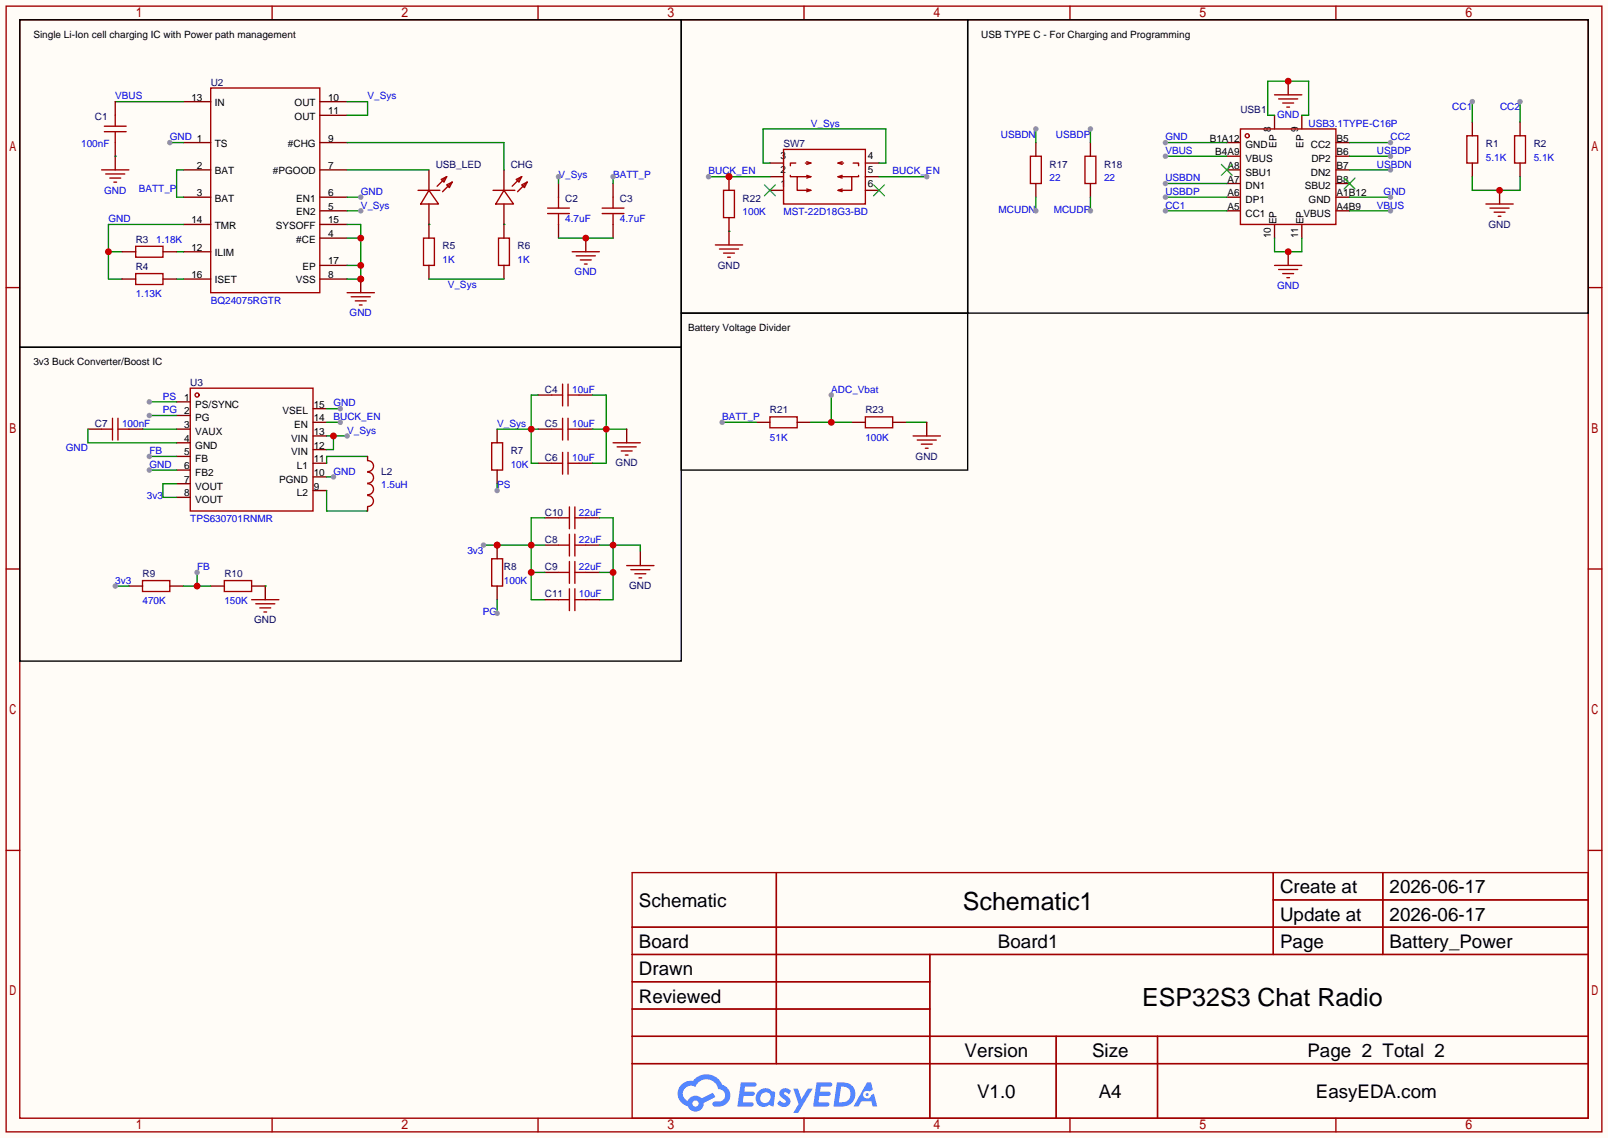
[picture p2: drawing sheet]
<svg xmlns="http://www.w3.org/2000/svg" width="299mm" height="212mm" viewBox="0 0 299 212" stroke-linecap="round" stroke-linejoin="round" font-family="sans-serif">
<path d="M0 0h299.5v211.8h-299.5z" fill="#fffcf7"/>
<g fill="none" stroke="#a10000" stroke-width=".25">
<path d="M1.1 1.1h297.2v209.6h-297.2zM3.7 3.7h292.1v204.5h-292.1zM50.7 1.1v2.6M100.2 1.1v2.6M149.7 1.1v2.6M199.3 1.1v2.6M248.8 1.1v2.6M1.1 53.5h2.6M295.8 53.5h2.5M1.1 105.9h2.6M295.8 105.9h2.5M1.1 158.3h2.6"/>
<path d="M295.8 158.3h2.5M117.7 162.4h178.1v45.8h-178.1zM117.7 172.6h178.1M117.7 177.7h178.1M144.6 162.4v35.6M173.2 177.7v30.5M237.1 162.4v15.3M237.1 167.5h58.7M257.5 162.4v15.3M117.7 182.8h55.5M117.7 192.9h178.1M117.7 187.8h55.5"/>
<path d="M117.7 198h178.1M196.7 192.9v15.3M215.6 192.9v15.3M50.7 208.2v2.5M100.2 208.2v2.5M149.7 208.2v2.5M199.3 208.2v2.5M248.8 208.2v2.5"/>
</g>
<g fill="#5487ff">
<path d="M145.5 202.8a1.3 1.3 0 0 1 1.8 .3l-.4 .6a.54 .54 0 0 0-.9-.2l.1 .2a1.58 1.58 0 0 1 1.1 1.6 1.43 1.43 0 0 1-2.5 .1l.5-.6a.64 .64 0 0 0 .5 .5 .64 .64 0 0 0 .7-.3l-.2-.2a1.6 1.6 0 0 1-1-1.6z"/>
<path d="M147.7 202.7h.9l.7 1.9 1.1-1.9h.9l-2.7 4.5h-.9l1-1.7z"/>
<path d="M138 201.5h1.6a1.31 1.31 0 0 1 1.2 .2 .4 .4 0 0 1-.3 .6h-1.8l-.1 .9h1.6a.4 .4 0 0 1 .4 .4 .4 .4 0 0 1-.4 .4h-1.7l-.2 1.2h.8a1.23 1.23 0 0 1 1.2 .2 .39 .39 0 0 1-.3 .6h-2.7z"/>
<path d="M152.1 201.5h1.6a1.32 1.32 0 0 1 1.3 .2 .39 .39 0 0 1-.4 .6h-1.7l-.2 .9h1.7a.4 .4 0 0 1 .3 .4 .4 .4 0 0 1-.4 .4h-1.7l-.2 1.2h.8a1.23 1.23 0 0 1 1.2 .2 .39 .39 0 0 1-.3 .6h-2.7z"/>
<path d="M161.5 201.5h.7l.4 1.3-.7 .4a.75 .75 0 0 0-1.1 .3 .75 .75 0 0 0 .5 1 .75 .75 0 0 0 .9-.6l.6-.3 .6 2.4h-.9l-.2-1h-1.9l-.5 1h-.9z"/>
<path d="M155.9 201.5l-.7 4.5h1.5a2.27 2.27 0 0 0 2.6-2.3 2.27 2.27 0 0 0-2.7-2.2zM156.6 202.3a1.5 1.5 0 0 1 1.8 1.5 1.5 1.5 0 0 1-1.9 1.4h-.3z"/>
<path d="M141.3 203.1a1.62 1.62 0 0 0-.4 2.1 1.62 1.62 0 0 0 2 .7l.4-.3 .3 .3 .5 .1 .3-2.5-.2-.3h-.4a1.58 1.58 0 0 0-2.5-.1zM141.9 203.6a.99 .99 0 0 1 1.6 .3 .99 .99 0 0 1-.9 1.4 .94 .94 0 0 1-1-.5 .94 .94 0 0 1 .3-1.2z"/>
<path d="M126.9 201.9a2.37 2.37 0 0 0 1.2 4 1.54 1.54 0 0 0 1.7 1 1.54 1.54 0 0 0 1.3-1.6l2.1-1.1-.5-.8-2 1.1a1.57 1.57 0 0 0-2.6 .4 1.5 1.5 0 0 1-.8-2.1 1.5 1.5 0 0 1 2.2-.5 2.23 2.23 0 0 1 2.3-1.4 2.23 2.23 0 0 1 2 1.8 1.16 1.16 0 0 1 1.2 1.1 1.16 1.16 0 0 1-1 1.3h-.7a.47 .47 0 0 0-.6 .3 .47 .47 0 0 0 .4 .6 2.19 2.19 0 0 0 2.4-.8 2.19 2.19 0 0 0 .1-2.5l-1.1-.8a3.2 3.2 0 0 0-5.4-.7l-1.2 .1zM129 205.4a.58 .58 0 0 1 1.1 0 .58 .58 0 0 1-1.1 0z"/>
<circle cx="161.5" cy="203.8" r=".28"/>
</g>
<g fill="none" stroke="#a10000" stroke-width=".25">
<path d="M39.2 16.4h20.4v38.1h-20.4zM231 24h17.8v17.8h-17.8zM35.4 72.3h22.9v22.8h-22.9z"/>
<circle cx="232.3" cy="25.3" r=".38"/>
<circle cx="36.7" cy="73.5" r=".38"/>
</g>
<g fill="none" stroke="#870000" stroke-width=".25">
<path d="M34.2 18.9h5M59.6 18.9h5M34.2 26.5h5M34.2 31.6h5M34.2 36.7h5M59.6 26.5h5M59.6 31.6h5M59.6 36.7h5M59.6 39.2h5M59.6 21.5h5M228.5 26.5h2.5M228.5 31.6h2.5"/>
<path d="M228.5 36.7h2.5M228.5 39.2h2.5M228.5 29.1h2.5M228.5 34.2h2.5M237.4 21.5v2.5M242.4 21.5v2.5M248.8 26.5h2.5M248.8 31.6h2.5M248.8 36.7h2.5M248.8 39.2h2.5M248.8 29.1h2.5M248.8 34.2h2.5"/>
<path d="M34.2 51.9h5M34.2 46.9h5M34.2 41.8h5M59.6 44.3h5M59.6 51.9h5M59.6 41.8h5M59.6 49.4h5M237.4 41.8v2.5M242.4 41.8v2.5M32.9 74.8h2.5M32.9 77.3h2.5M32.9 79.9h2.5"/>
<path d="M58.3 78.6h2.5M58.3 76.1h2.5M32.9 82.4h2.5M32.9 85h2.5M32.9 87.5h2.5M32.9 90h2.5M32.9 92.6h2.5M58.3 91.3h2.5M58.3 88.8h2.5M58.3 86.2h2.5M58.3 83.7h2.5M58.3 81.2h2.5"/>
</g>
<path d="M227.5 30.6l2 2M229.5 30.6l-2 2M250.3 33.1l2 2.1M252.3 33.1l-2 2.1" fill="none" stroke="#3c3" stroke-width=".25"/>
<path d="M251.3 29.1h7.7" fill="none" stroke="#008700" stroke-width=".25"/>
<circle cx="259" cy="29.1" r=".51" fill="#999"/>
<path d="M251.3 31.6h7.7" fill="none" stroke="#008700" stroke-width=".25"/>
<circle cx="259" cy="31.6" r=".51" fill="#999"/>
<path d="M251.3 39.2h7.7" fill="none" stroke="#008700" stroke-width=".25"/>
<circle cx="259" cy="39.2" r=".51" fill="#999"/>
<path d="M217 29.1h11.5" fill="none" stroke="#008700" stroke-width=".25"/>
<circle cx="217" cy="29.1" r=".51" fill="#999"/>
<path d="M217 34.2h11.5" fill="none" stroke="#008700" stroke-width=".25"/>
<circle cx="217" cy="34.2" r=".51" fill="#999"/>
<path d="M217 36.7h11.5" fill="none" stroke="#008700" stroke-width=".25"/>
<circle cx="217" cy="36.7" r=".51" fill="#999"/>
<path d="M251.3 26.5h7.7" fill="none" stroke="#008700" stroke-width=".25"/>
<circle cx="259" cy="26.5" r=".51" fill="#999"/>
<path d="M217 39.2h11.5" fill="none" stroke="#008700" stroke-width=".25"/>
<circle cx="217" cy="39.2" r=".51" fill="#999"/>
<path d="M237.4 44.3v2.6h5v-2.6" fill="none" stroke="#008700" stroke-width=".25"/>
<path d="M239.9 46.9v2.5" fill="none" stroke="#870000" stroke-width=".25"/>
<circle cx="239.9" cy="46.9" r=".63" fill="#c00"/>
<path d="M237.4 49.4h5M238.1 50.2h3.6M238.9 50.9h2M239.6 51.7h.6" fill="none" stroke="#a10000" stroke-width=".25"/>
<path d="M251.3 36.7h7.7" fill="none" stroke="#008700" stroke-width=".25"/>
<circle cx="259" cy="36.7" r=".51" fill="#999"/>
<path d="M237.4 21.5h-1.3v-6.4h7.6v6.4h-1.3" fill="none" stroke="#008700" stroke-width=".25"/>
<path d="M239.9 15.1v2.6" fill="none" stroke="#870000" stroke-width=".25"/>
<circle cx="239.9" cy="15.1" r=".63" fill="#c00"/>
<path d="M237.4 17.7h5M238.1 18.4h3.6M238.9 19.2h2M239.6 19.9h.6M273.2 25.3h2v5.1h-2zM282.1 25.3h2v5.1h-2z" fill="none" stroke="#a10000" stroke-width=".25"/>
<path d="M274.2 22.7v2.6M274.2 30.4v2.5M279.3 35.4v2.6M283.1 22.7v2.6M283.1 30.4v2.5" fill="none" stroke="#870000" stroke-width=".25"/>
<path d="M274.2 32.9v2.5h8.9v-2.5" fill="none" stroke="#008700" stroke-width=".25"/>
<circle cx="279.3" cy="35.4" r=".63" fill="#c00"/>
<path d="M276.7 38h5.1M277.5 38.7h3.6M278.3 39.5h2M279 40.3h.5" fill="none" stroke="#a10000" stroke-width=".25"/>
<path d="M274.2 18.9v3.8" fill="none" stroke="#008700" stroke-width=".25"/>
<circle cx="274.2" cy="18.9" r=".51" fill="#999"/>
<path d="M283.1 18.9v3.8" fill="none" stroke="#008700" stroke-width=".25"/>
<circle cx="283.1" cy="18.9" r=".51" fill="#999"/>
<path d="M217 26.5h11.5" fill="none" stroke="#008700" stroke-width=".25"/>
<circle cx="217" cy="26.5" r=".51" fill="#999"/>
<path d="M21.5 18.9h12.7M21.5 29.1h.1M64.6 44.3h2.6M64.6 41.8h2.6v10.1h-2.6M64.6 49.4h2.6" fill="none" stroke="#008700" stroke-width=".25"/>
<path d="M21.5 18.9v2.6M21.5 26.5v5.1" fill="none" stroke="#870000" stroke-width=".25"/>
<path d="M18.9 31.6h5.1M19.4 23.5h4.1M19.4 24.5h4.1M19.7 32.4h3.5M20.4 33.1h2.1M21.2 33.9h.5M21.5 21.5v2M21.5 24.5v2" fill="none" stroke="#a10000" stroke-width=".25"/>
<g fill="#c00">
<circle cx="67.2" cy="44.3" r=".63"/>
<circle cx="67.2" cy="49.4" r=".63"/>
<circle cx="67.2" cy="51.9" r=".63"/>
</g>
<path d="M64.6 36.7h2.6" fill="none" stroke="#008700" stroke-width=".25"/>
<circle cx="67.2" cy="36.7" r=".51" fill="#999"/>
<path d="M20.2 46.9h2.5M34.2 41.8h-14v10.1h2.5" fill="none" stroke="#008700" stroke-width=".25"/>
<circle cx="20.2" cy="46.9" r=".63" fill="#c00"/>
<path d="M31.6 26.5h2.6M34.2 31.6h-1.3v5.1h1.3M32.9 46.9h1.3M32.9 51.9h1.3" fill="none" stroke="#008700" stroke-width=".25"/>
<path d="M25.3 45.8h5.1v2.1h-5.1zM25.3 50.9h5.1v2.1h-5.1z" fill="none" stroke="#a10000" stroke-width=".25"/>
<path d="M22.7 46.9h2.6M22.7 51.9h2.6M30.4 46.9h2.5M30.4 51.9h2.5" fill="none" stroke="#870000" stroke-width=".25"/>
<circle cx="31.6" cy="26.5" r=".51" fill="#999"/>
<path d="M64.6 18.9h3.9v2.6h-3.9M104 32.9v1.3" fill="none" stroke="#008700" stroke-width=".25"/>
<path d="M104 34.2v2.5M114.2 34.2v2.5M104 41.8v2.5M114.2 41.8v2.5" fill="none" stroke="#870000" stroke-width=".25"/>
<path d="M102 38.7h4M102 39.8h4M104 36.7v2M104 39.8v2M112.1 38.7h4.1M112.1 39.8h4.1M114.2 36.7v2M114.2 39.8v2" fill="none" stroke="#a10000" stroke-width=".25"/>
<circle cx="104" cy="32.9" r=".51" fill="#999"/>
<path d="M114.2 32.9v1.3" fill="none" stroke="#008700" stroke-width=".25"/>
<circle cx="114.2" cy="32.9" r=".51" fill="#999"/>
<path d="M104 44.3h10.2" fill="none" stroke="#008700" stroke-width=".25"/>
<path d="M109.1 44.3v2.6" fill="none" stroke="#870000" stroke-width=".25"/>
<circle cx="109.1" cy="44.3" r=".63" fill="#c00"/>
<path d="M106.6 46.9h5M107.3 47.6h3.6M108.1 48.4h2M108.8 49.1h.5" fill="none" stroke="#a10000" stroke-width=".25"/>
<path d="M67.2 51.9v2.6" fill="none" stroke="#870000" stroke-width=".25"/>
<circle cx="67.2" cy="51.9" r=".63" fill="#c00"/>
<path d="M64.6 54.5h5.1M65.4 55.2h3.6M66.2 56h2M66.9 56.8h.5" fill="none" stroke="#a10000" stroke-width=".25"/>
<path d="M64.6 39.2h2.6" fill="none" stroke="#008700" stroke-width=".25"/>
<circle cx="67.2" cy="39.2" r=".51" fill="#999"/>
<g fill="none" stroke="#a10000" stroke-width=".25">
<path d="M77.9 35.4h4M79.9 35.4l1.8 2.6h-3.3zM82.2 33.4l1-.5-.5 1zM83.2 34.4l1-.5-.5 1zM83.2 32.9l-1.8 1.8M84.2 33.9l-1.8 1.8M91.8 35.4h4.1M93.9 35.4l1.7 2.6h-3.3zM96.1 33.4l1.1-.5-.6 1zM97.2 34.4l1-.5-.5 1zM97.2 32.9l-1.8 1.8M98.2 33.9l-1.8 1.8"/>
<path d="M78.9 44.3h2v5.1h-2zM92.8 44.3h2.1v5.1h-2.1z"/>
</g>
<path d="M79.9 31.6v3.8M79.9 38v6.3M93.9 31.6v3.8M93.9 38v6.3M79.9 49.4v2.5M93.9 49.4v2.5" fill="none" stroke="#870000" stroke-width=".25"/>
<path d="M64.6 31.6h15.3M64.6 26.5h29.3v5.1M79.9 41.8h.1M79.9 51.9h14M93.9 41.8h.1M60.8 91.3v3.8h7.7M60.8 88.8h1.3M68.5 85h-7.7v1.2" fill="none" stroke="#008700" stroke-width=".25"/>
<path d="M3.7 3.7h123.2v60.9h-123.2zM180.2 3.7h115.6v54.6h-115.6z" fill="none" stroke="#000" stroke-width=".25"/>
<circle cx="62.1" cy="88.8" r=".51" fill="#999"/>
<path d="M60.8 81.2h3.8M62.1 81.2v2.5h-1.3" fill="none" stroke="#008700" stroke-width=".25"/>
<circle cx="62.1" cy="81.2" r=".63" fill="#c00"/>
<circle cx="64.6" cy="81.2" r=".51" fill="#999"/>
<path d="M91.6 82.4h2v5.1h-2z" fill="none" stroke="#a10000" stroke-width=".25"/>
<path d="M92.6 79.9v2.5M92.6 87.5v2.5" fill="none" stroke="#870000" stroke-width=".25"/>
<path d="M60.8 76.1h2.6" fill="none" stroke="#008700" stroke-width=".25"/>
<circle cx="63.4" cy="76.1" r=".51" fill="#999"/>
<path d="M92.6 79.9h7.6M100.2 73.5h-1.3v12.7h1.3M32.9 90h-2.5v2.6h2.5" fill="none" stroke="#008700" stroke-width=".25"/>
<path d="M100.2 73.5h2.5M100.2 79.9h2.5M107.8 73.5h2.6M107.8 79.9h2.6M100.2 86.2h2.5M107.8 86.2h2.6" fill="none" stroke="#870000" stroke-width=".25"/>
<path d="M102.7 73.5h2.1M102.7 79.9h2.1M104.8 71.5v4.1M104.8 77.9v4M105.8 71.5v4.1M105.8 77.9v4M105.8 73.5h2M105.8 79.9h2M102.7 86.2h2.1M104.8 84.2v4.1M105.8 84.2v4.1M105.8 86.2h2" fill="none" stroke="#a10000" stroke-width=".25"/>
<circle cx="98.9" cy="79.9" r=".63" fill="#c00"/>
<path d="M110.4 73.5h2.5v12.7h-2.5M110.4 79.9h6.3" fill="none" stroke="#008700" stroke-width=".25"/>
<circle cx="112.9" cy="79.9" r=".63" fill="#c00"/>
<path d="M116.7 79.9v2.5" fill="none" stroke="#870000" stroke-width=".25"/>
<path d="M114.2 82.4h5.1M114.9 83.2h3.6M115.7 83.9h2M116.5 84.7h.5" fill="none" stroke="#a10000" stroke-width=".25"/>
<path d="M27.8 74.8h5.1" fill="none" stroke="#008700" stroke-width=".25"/>
<circle cx="27.8" cy="74.8" r=".51" fill="#999"/>
<path d="M92.6 90v1.3" fill="none" stroke="#008700" stroke-width=".25"/>
<circle cx="92.6" cy="91.3" r=".51" fill="#999"/>
<path d="M60.8 78.6h2.6" fill="none" stroke="#008700" stroke-width=".25"/>
<circle cx="63.4" cy="78.6" r=".51" fill="#999"/>
<path d="M16.4 79.9v2.5h16.5M26.5 79.9h6.4M27.8 77.3h5.1" fill="none" stroke="#008700" stroke-width=".25"/>
<path d="M16.4 79.9h2.5M24 79.9h2.5" fill="none" stroke="#870000" stroke-width=".25"/>
<path d="M18.9 79.9h2.1M21 77.9v4M22 77.9v4M22 79.9h2" fill="none" stroke="#a10000" stroke-width=".25"/>
<circle cx="27.8" cy="77.3" r=".51" fill="#999"/>
<path d="M101.5 96.4h2.5M109.1 96.4h2.5M101.5 101.5h2.5M101.5 106.6h2.5M109.1 101.5h2.5M109.1 106.6h2.5" fill="none" stroke="#870000" stroke-width=".25"/>
<path d="M104 96.4h2M106 94.4v4M106 99.4v4.1M107.1 94.4v4M107.1 99.4v4.1M107.1 96.4h2M104 101.5h2M104 106.6h2M106 104.5v4.1M107.1 101.5h2M107.1 104.5v4.1M107.1 106.6h2" fill="none" stroke="#a10000" stroke-width=".25"/>
<path d="M101.5 96.4h-2.6v15.2h2.6M90 101.5h11.5M98.9 106.6h2.6" fill="none" stroke="#008700" stroke-width=".25"/>
<g fill="#c00">
<circle cx="98.9" cy="101.5" r=".63"/>
<circle cx="98.9" cy="106.6" r=".63"/>
<circle cx="92.6" cy="101.5" r=".63"/>
</g>
<circle cx="90" cy="101.5" r=".51" fill="#999"/>
<path d="M111.6 96.4h2.6v15.2h-2.6M111.6 101.5h7.7v1.2M111.6 106.6h2.6" fill="none" stroke="#008700" stroke-width=".25"/>
<g fill="#c00">
<circle cx="114.2" cy="101.5" r=".63"/>
<circle cx="114.2" cy="106.6" r=".63"/>
</g>
<path d="M101.5 111.6h2.5M109.1 111.6h2.5M119.3 102.7v2.6" fill="none" stroke="#870000" stroke-width=".25"/>
<path d="M104 111.6h2M106 109.6v4.1M107.1 109.6v4.1M107.1 111.6h2M116.7 105.3h5.1M117.5 106h3.5M118.2 106.8h2.1M119 107.6h.5" fill="none" stroke="#a10000" stroke-width=".25"/>
<path d="M27.8 87.5h5.1" fill="none" stroke="#008700" stroke-width=".25"/>
<circle cx="27.8" cy="87.5" r=".51" fill="#999"/>
<path d="M27.8 85h5.1" fill="none" stroke="#008700" stroke-width=".25"/>
<circle cx="27.8" cy="85" r=".51" fill="#999"/>
<path d="M91.6 104h2v5.1h-2z" fill="none" stroke="#a10000" stroke-width=".25"/>
<path d="M92.6 101.5v2.5" fill="none" stroke="#870000" stroke-width=".25"/>
<circle cx="92.6" cy="101.5" r=".63" fill="#c00"/>
<path d="M92.6 109.1v2.5" fill="none" stroke="#870000" stroke-width=".25"/>
<path d="M92.6 111.6v2.6" fill="none" stroke="#008700" stroke-width=".25"/>
<circle cx="92.6" cy="114.2" r=".51" fill="#999"/>
<path d="M26.5 108.1h5.1v2h-5.1zM41.8 108.1h5.1v2h-5.1z" fill="none" stroke="#a10000" stroke-width=".25"/>
<path d="M24 109.1h2.5M31.6 109.1h2.6M39.2 109.1h2.6M46.9 109.1h2.5" fill="none" stroke="#870000" stroke-width=".25"/>
<path d="M34.2 109.1h5M36.7 106.6v2.5" fill="none" stroke="#008700" stroke-width=".25"/>
<circle cx="36.7" cy="109.1" r=".63" fill="#c00"/>
<circle cx="36.7" cy="106.6" r=".51" fill="#999"/>
<path d="M49.4 109.1v2.5" fill="none" stroke="#870000" stroke-width=".25"/>
<path d="M46.9 111.6h5M47.6 112.4h3.6M48.4 113.2h2M49.1 113.9h.6" fill="none" stroke="#a10000" stroke-width=".25"/>
<path d="M21.5 109.1h2.5M49.4 109.1h.1" fill="none" stroke="#008700" stroke-width=".25"/>
<circle cx="21.5" cy="109.1" r=".51" fill="#999"/>
<path d="M3.7 64.6h123.2v58.5h-123.2z" fill="none" stroke="#000" stroke-width=".25"/>
<path d="M192.9 26.5v2.6M192.9 34.2v2.5M203.1 26.5v2.6M203.1 34.2v2.5M68.5 85v.7M68.5 94.4v.7" fill="none" stroke="#870000" stroke-width=".25"/>
<path d="M191.9 29.1h2v5.1h-2zM202.1 29.1h2v5.1h-2zM68.5 85.8a1.01 1.01 0 0 1 1.1 1 1.01 1.01 0 0 1-1.1 1M68.5 87.9a1.01 1.01 0 0 1 1.1 1 1.01 1.01 0 0 1-1.1 1M68.5 90.1a1.01 1.01 0 0 1 1.1 1 1.01 1.01 0 0 1-1.1 1M68.5 92.3a1.01 1.01 0 0 1 1 1 1.01 1.01 0 0 1-1 1" fill="none" stroke="#a10000" stroke-width=".25"/>
<path d="M192.9 24v2.5" fill="none" stroke="#008700" stroke-width=".25"/>
<circle cx="192.9" cy="24" r=".51" fill="#999"/>
<path d="M203.1 24v2.5" fill="none" stroke="#008700" stroke-width=".25"/>
<circle cx="203.1" cy="24" r=".51" fill="#999"/>
<path d="M192.9 36.7v2.5" fill="none" stroke="#008700" stroke-width=".25"/>
<circle cx="192.9" cy="39.2" r=".51" fill="#999"/>
<path d="M203.1 36.7v2.5" fill="none" stroke="#008700" stroke-width=".25"/>
<circle cx="203.1" cy="39.2" r=".51" fill="#999"/>
<path d="M143.4 30.4h2.5M143.4 32.9h2.5M143.4 35.4h2.5M161.2 30.4h2.5M161.2 32.9h2.5M161.2 35.4h2.5" fill="none" stroke="#870000" stroke-width=".25"/>
<path d="M142.4 34.4l2 2M144.4 34.4l-2 2M162.7 34.4l2 2M164.7 34.4l-2 2" fill="none" stroke="#3c3" stroke-width=".25"/>
<g fill="none" stroke="#a10000" stroke-width=".25">
<path d="M145.9 27.8h15.3v10.2h-15.3zM150.2 30.1l.8 .3-.8 .2M150.2 32.6l.8 .3M150.2 35.2l.8 .2M151 32.9h-2.5v2.5h2.5M151 32.9l-.8 .2M151 35.4l-.8 .3M156.1 32.9h2.5v2.5h-2.5M156.1 35.4l.7 .3M156.1 32.9l.7 .2M156.8 35.2l-.7 .2M156.8 32.6l-.7 .3"/>
<path d="M156.8 30.1l-.7 .3 .7 .2"/>
</g>
<path d="M148.5 32.9h-1.3v-2.5h3.8M158.6 32.9h1.3v-2.5h-3.8" fill="none" stroke="#a10000" stroke-width=".25" stroke-dasharray="1.5 1.8"/>
<path d="M132 32.9h11.4" fill="none" stroke="#008700" stroke-width=".25"/>
<circle cx="135.8" cy="32.9" r=".63" fill="#c00"/>
<circle cx="132" cy="32.9" r=".51" fill="#999"/>
<path d="M143.4 30.4h-1.3v-6.4h22.9v6.4h-1.3M163.7 32.9h8.9" fill="none" stroke="#008700" stroke-width=".25"/>
<path d="M135.8 43.1v2.5" fill="none" stroke="#870000" stroke-width=".25"/>
<path d="M133.2 45.6h5.1M134 46.4h3.5M134.7 47.1h2.1M135.5 47.9h.5" fill="none" stroke="#a10000" stroke-width=".25"/>
<circle cx="172.6" cy="32.9" r=".51" fill="#999"/>
<path d="M134.7 35.4h2.1v5.1h-2.1z" fill="none" stroke="#a10000" stroke-width=".25"/>
<path d="M135.8 32.9v2.5M135.8 40.5v2.6" fill="none" stroke="#870000" stroke-width=".25"/>
<circle cx="135.8" cy="32.9" r=".63" fill="#c00"/>
<path d="M126.9 3.7h53.3v54.6h-53.3z" fill="none" stroke="#000" stroke-width=".25"/>
<path d="M135.8 43.1h.1M151 78.6h7.6M154.8 73.5v5.1" fill="none" stroke="#008700" stroke-width=".25"/>
<path d="M143.4 77.6h5.1v2h-5.1zM161.2 77.6h5v2h-5z" fill="none" stroke="#a10000" stroke-width=".25"/>
<path d="M140.8 78.6h2.6M148.5 78.6h2.5M158.6 78.6h2.6M166.2 78.6h2.6" fill="none" stroke="#870000" stroke-width=".25"/>
<circle cx="154.8" cy="78.6" r=".63" fill="#c00"/>
<circle cx="154.8" cy="73.5" r=".51" fill="#999"/>
<path d="M134.5 78.6h6.3M168.8 78.6h3.8" fill="none" stroke="#008700" stroke-width=".25"/>
<path d="M172.6 78.6v2.6" fill="none" stroke="#870000" stroke-width=".25"/>
<path d="M170.1 81.2h5M170.8 81.9h3.6M171.6 82.7h2M172.3 83.4h.5" fill="none" stroke="#a10000" stroke-width=".25"/>
<circle cx="134.5" cy="78.6" r=".51" fill="#999"/>
<path d="M126.9 58.3h53.3v29.2h-53.3z" fill="none" stroke="#000" stroke-width=".25"/>
<g font-size="4.7">
<text x="179.3" y="169.4">Schematic1</text>
<text x="212.7" y="187.2">ESP32S3 Chat Radio</text>
</g>
<g font-size="3.5">
<text x="238.4" y="166.3">Create at</text>
<text x="258.8" y="166.3">2026-06-17</text>
<text x="119" y="168.8">Schematic</text>
<text x="238.4" y="171.4">Update at</text>
<text x="258.8" y="171.4">2026-06-17</text>
<text x="119" y="176.5">Board</text>
<text x="185.9" y="176.5">Board1</text>
<text x="238.4" y="176.5">Page</text>
<text x="258.8" y="176.5">Battery_Power</text>
<text x="119" y="181.5">Drawn</text>
<text x="119" y="186.6">Reviewed</text>
<text x="179.6" y="196.8">Version</text>
<text x="203.4" y="196.8">Size</text>
<text x="243.5" y="196.8">Page 2 Total 2</text>
<text x="182" y="204.4">V1.0</text>
<text x="204.6" y="204.4">A4</text>
<text x="245.1" y="204.4">EasyEDA.com</text>
</g>
<g font-size="1.9">
<text x="6.2" y="7.1">Single Li-Ion cell charging IC with Power path management</text>
<text x="182.8" y="7.1">USB TYPE C - For Charging and Programming</text>
<text x="35.6" y="18.7">13</text>
<text x="40" y="19.7">IN</text>
<text x="54.9" y="19.7">OUT</text>
<text x="54.9" y="22.3">OUT</text>
<text x="61.1" y="18.7">10</text>
<text x="61.1" y="21.3">11</text>
<text x="40" y="27.4">TS</text>
<text x="53.6" y="27.4">#CHG</text>
<text x="61.1" y="26.4">9</text>
<text x="145.4" y="29.7">3</text>
<text x="161.6" y="29.7">4</text>
<text x="225.3" y="26.4">B1A12</text>
<text x="226.3" y="28.9">B4A9</text>
<text x="232" y="27.6">GND</text>
<text x="236.7" y="24.5" transform="rotate(-90 236.7 24.5)">8</text>
<text x="237.7" y="27.5" transform="rotate(-90 237.7 27.5)">EP</text>
<text x="241.8" y="24.5" transform="rotate(-90 241.8 24.5)">9</text>
<text x="242.8" y="27.5" transform="rotate(-90 242.8 27.5)">EP</text>
<text x="244.1" y="27.6">CC2</text>
<text x="248.9" y="26.4">B5</text>
<text x="248.9" y="28.9">B6</text>
<text x="36.7" y="31.4">2</text>
<text x="40" y="32.4">BAT</text>
<text x="50.8" y="32.4">#PGOOD</text>
<text x="61.1" y="31.4">7</text>
<text x="145.4" y="32.2">2</text>
<text x="145.4" y="34.8">1</text>
<text x="161.6" y="32.2">5</text>
<text x="161.6" y="34.8">6</text>
<text x="228.6" y="34">A7</text>
<text x="228.6" y="31.4">A8</text>
<text x="232" y="35.2">DN1</text>
<text x="232" y="32.7">SBU1</text>
<text x="232" y="30.2">VBUS</text>
<text x="243" y="35.2">SBU2</text>
<text x="244.1" y="32.7">DN2</text>
<text x="244.2" y="30.2">DP2</text>
<text x="248.9" y="31.4">B7</text>
<text x="248.9" y="34">B8</text>
<text x="35.6" y="41.6">14</text>
<text x="36.7" y="36.5">3</text>
<text x="40" y="37.5">BAT</text>
<text x="55.2" y="40.1">EN2</text>
<text x="55.2" y="37.5">EN1</text>
<text x="61.1" y="39.1">5</text>
<text x="61.1" y="36.5">6</text>
<text x="61.1" y="41.6">15</text>
<text x="228.6" y="39.1">A5</text>
<text x="228.6" y="36.5">A6</text>
<text x="232" y="40.3">CC1</text>
<text x="232" y="37.8">DP1</text>
<text x="237.7" y="41.8" transform="rotate(-90 237.7 41.8)">EP</text>
<text x="242.8" y="41.8" transform="rotate(-90 242.8 41.8)">EP</text>
<text x="242.8" y="40.3">VBUS</text>
<text x="243.7" y="37.8">GND</text>
<text x="248.9" y="36.5">A1B12</text>
<text x="248.9" y="39.1">A4B9</text>
<text x="35.6" y="46.7">12</text>
<text x="40" y="47.7">ILIM</text>
<text x="40" y="42.6">TMR</text>
<text x="51.3" y="42.6">SYSOFF</text>
<text x="55.2" y="45.1">#CE</text>
<text x="61.1" y="44.1">4</text>
<text x="236.7" y="44.3" transform="rotate(-90 236.7 44.3)">10</text>
<text x="241.8" y="44.3" transform="rotate(-90 241.8 44.3)">11</text>
<text x="35.6" y="51.8">16</text>
<text x="40" y="52.8">ISET</text>
<text x="55.1" y="52.8">VSS</text>
<text x="56.3" y="50.2">EP</text>
<text x="61.1" y="51.8">8</text>
<text x="61.1" y="49.2">17</text>
<text x="128.1" y="61.7">Battery Voltage Divider</text>
<text x="6.2" y="68">3v3 Buck Converter/Boost IC</text>
<text x="34.3" y="74.6">1</text>
<text x="36.4" y="75.9">PS/SYNC</text>
<text x="52.6" y="77.2">VSEL</text>
<text x="58.4" y="75.9">15</text>
<text x="34.3" y="79.7">3</text>
<text x="34.3" y="82.2">4</text>
<text x="36.4" y="78.4">PG</text>
<text x="36.4" y="81">VAUX</text>
<text x="36.4" y="83.5">GND</text>
<text x="54.2" y="82.2">VIN</text>
<text x="54.8" y="79.7">EN</text>
<text x="58.4" y="83.5">12</text>
<text x="58.4" y="81">13</text>
<text x="58.4" y="78.4">14</text>
<text x="34.3" y="84.8">5</text>
<text x="34.3" y="87.3">6</text>
<text x="34.3" y="89.9">7</text>
<text x="36.4" y="86">FB</text>
<text x="36.4" y="88.6">FB2</text>
<text x="52" y="89.9">PGND</text>
<text x="54.2" y="84.8">VIN</text>
<text x="55.3" y="87.3">L1</text>
<text x="58.4" y="88.6">10</text>
<text x="58.4" y="86">11</text>
<text x="34.3" y="92.4">8</text>
<text x="36.4" y="91.1">VOUT</text>
<text x="36.4" y="93.7">VOUT</text>
<text x="55.3" y="92.4">L2</text>
<text x="58.4" y="91.1">9</text>
</g>
<g font-size="1.9" fill="#000080">
<text x="39.2" y="16">U2</text>
<text x="17.7" y="22.3">C1</text>
<text x="231" y="21">USB1</text>
<text x="145.9" y="27.4">SW7</text>
<text x="276.7" y="27.4">R1</text>
<text x="285.6" y="27.4">R2</text>
<text x="81.2" y="31.2">USB_LED</text>
<text x="95.1" y="31.2">CHG</text>
<text x="195.5" y="31.2">R17</text>
<text x="205.6" y="31.2">R18</text>
<text x="105.3" y="37.5">C2</text>
<text x="115.4" y="37.5">C3</text>
<text x="138.3" y="37.5">R22</text>
<text x="25.3" y="45.2">R3</text>
<text x="82.4" y="46.4">R5</text>
<text x="96.4" y="46.4">R6</text>
<text x="277.2" y="42.4">GND</text>
<text x="25.3" y="50.2">R4</text>
<text x="133.7" y="50">GND</text>
<text x="35.4" y="71.8">U3</text>
<text x="101.5" y="73.1">C4</text>
<text x="143.4" y="76.9">R21</text>
<text x="161.2" y="76.9">R23</text>
<text x="17.7" y="79.5">C7</text>
<text x="101.5" y="79.5">C5</text>
<text x="71" y="88.3">L2</text>
<text x="95.1" y="84.5">R7</text>
<text x="101.5" y="85.8">C6</text>
<text x="114.6" y="86.8">GND</text>
<text x="170.5" y="85.6">GND</text>
<text x="101.5" y="96">C10</text>
<text x="101.5" y="101">C8</text>
<text x="26.5" y="107.4">R9</text>
<text x="41.8" y="107.4">R10</text>
<text x="93.9" y="106.1">R8</text>
<text x="101.5" y="106.1">C9</text>
<text x="101.5" y="111.2">C11</text>
<text x="117.2" y="109.7">GND</text>
<text x="47.3" y="116">GND</text>
</g>
<g font-size="1.9" fill="#00f">
<text x="21.5" y="18.5">VBUS</text>
<text x="68.5" y="18.5">V_Sys</text>
<text x="151" y="23.6">V_Sys</text>
<text x="237.8" y="22.1">GND</text>
<text x="243.7" y="23.6">USB3.1TYPE-C16P</text>
<text x="270.5" y="20.5">CC1</text>
<text x="279.4" y="20.5">CC2</text>
<text x="15.1" y="27.4">100nF</text>
<text x="31.6" y="26.1">GND 1</text>
<text x="186.4" y="25.6">USBDN</text>
<text x="196.7" y="25.6">USBDP</text>
<text x="217" y="28.7">VBUS</text>
<text x="217" y="26.1">GND</text>
<text x="256.4" y="28.7">USBDP</text>
<text x="259" y="26.1">CC2</text>
<text x="276.7" y="29.9">5.1K</text>
<text x="285.6" y="29.9">5.1K</text>
<text x="25.9" y="35.8">BATT_P</text>
<text x="104" y="33.1">V_Sys</text>
<text x="114.2" y="33.1">BATT_P</text>
<text x="132" y="32.5">BUCK_EN</text>
<text x="166.2" y="32.5">BUCK_EN</text>
<text x="195.5" y="33.7">22</text>
<text x="205.6" y="33.7">22</text>
<text x="217" y="33.7">USBDN</text>
<text x="256.4" y="31.2">USBDN</text>
<text x="19.4" y="36">GND</text>
<text x="20.2" y="41.4">GND</text>
<text x="67.2" y="36.3">GND</text>
<text x="67.2" y="38.8">V_Sys</text>
<text x="105.3" y="41.4">4.7uF</text>
<text x="115.4" y="41.4">4.7uF</text>
<text x="138.3" y="40.1">100K</text>
<text x="145.9" y="40.1">MST-22D18G3-BD</text>
<text x="186" y="39.6">MCUDN</text>
<text x="196.2" y="39.6">MCUDP</text>
<text x="217" y="36.3">USBDP</text>
<text x="217" y="38.8">CC1</text>
<text x="256.4" y="38.8">VBUS</text>
<text x="257.7" y="36.3">GND</text>
<text x="29.1" y="45.2">1.18K</text>
<text x="82.4" y="49">1K</text>
<text x="83.4" y="53.6">V_Sys</text>
<text x="96.4" y="49">1K</text>
<text x="107" y="51.3">GND</text>
<text x="237.8" y="53.8">GND</text>
<text x="25.3" y="55.3">1.13K</text>
<text x="39.2" y="56.6">BQ24075RGTR</text>
<text x="65.1" y="58.9">GND</text>
<text x="30.4" y="74.4">PS</text>
<text x="30.4" y="76.9">PG 2</text>
<text x="62.1" y="75.6">GND</text>
<text x="106.6" y="73.1">10uF</text>
<text x="154.8" y="73.1">ADC_Vbat</text>
<text x="22.7" y="79.5">100nF</text>
<text x="62.1" y="78.2">BUCK_EN</text>
<text x="64.6" y="80.7">V_Sys</text>
<text x="92.6" y="79.5">V_Sys</text>
<text x="106.6" y="79.5">10uF</text>
<text x="134.5" y="78.2">BATT_P</text>
<text x="143.4" y="82">51K</text>
<text x="161.2" y="82">100K</text>
<text x="12.2" y="84">GND</text>
<text x="27.8" y="87.1">GND</text>
<text x="27.8" y="84.5">FB</text>
<text x="62.1" y="88.3">GND</text>
<text x="95.1" y="87.1">10K</text>
<text x="106.6" y="85.8">10uF</text>
<text x="27.4" y="92.9">3v3</text>
<text x="71" y="90.9">1.5uH</text>
<text x="92.6" y="90.9">PS</text>
<text x="107.8" y="96">22uF</text>
<text x="35.4" y="97.2">TPS630701RNMR</text>
<text x="107.8" y="101">22uF</text>
<text x="36.7" y="106.1">FB</text>
<text x="87" y="103.1">3v3</text>
<text x="107.8" y="106.1">22uF</text>
<text x="21.5" y="108.7">3v3</text>
<text x="26.5" y="112.5">470K</text>
<text x="41.8" y="112.5">150K</text>
<text x="93.9" y="108.7">100K</text>
<text x="107.8" y="111.2">10uF</text>
<text x="89.9" y="114.5">PG</text>
</g>
</svg>
